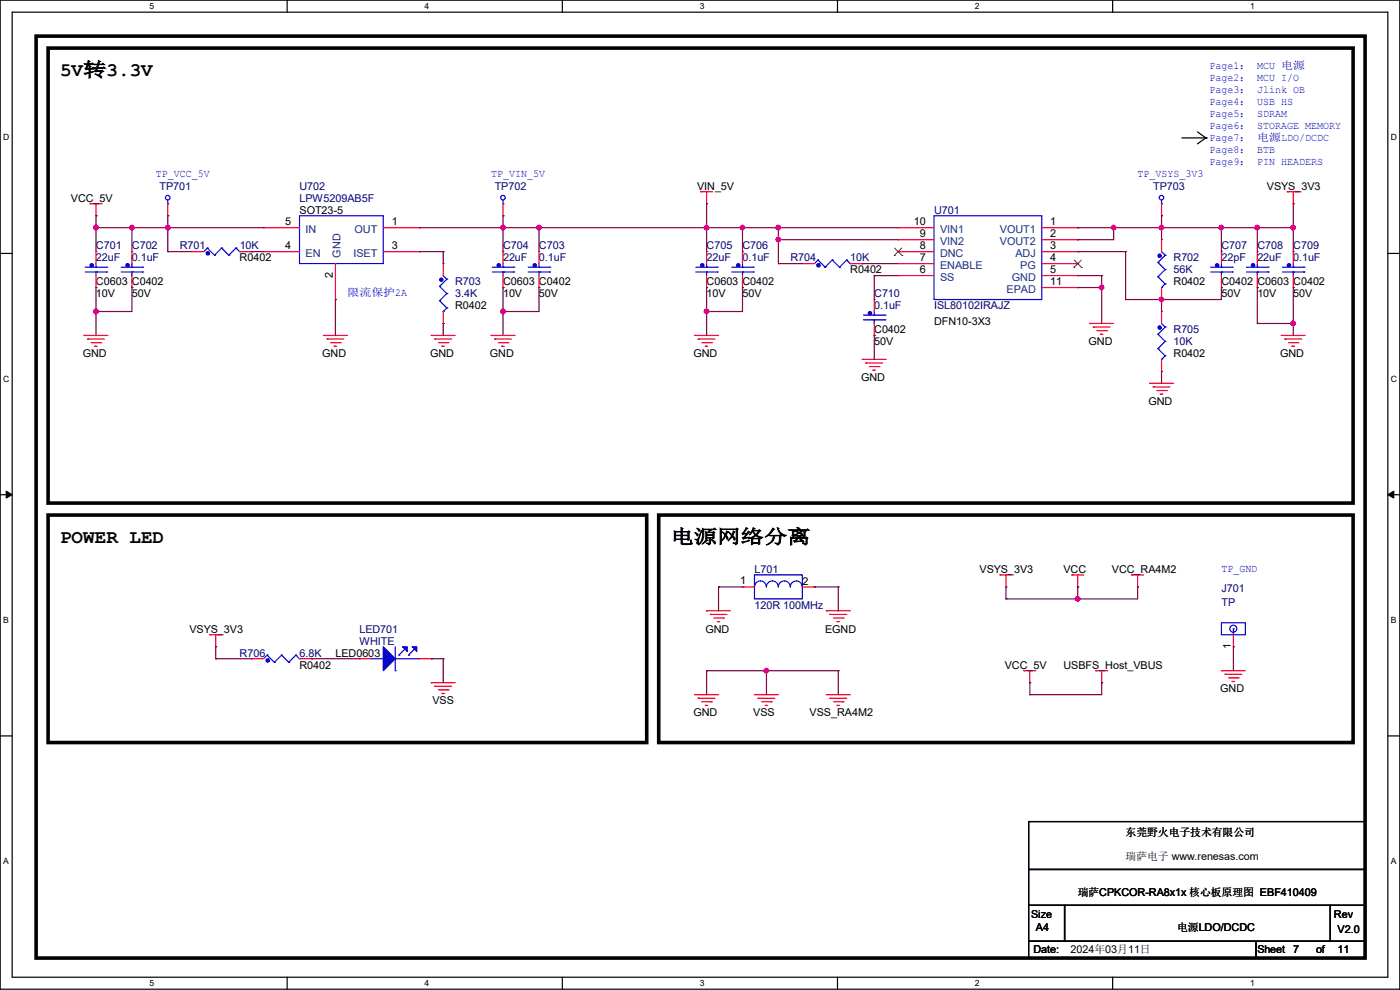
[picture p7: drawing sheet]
<svg xmlns="http://www.w3.org/2000/svg" width="297mm" height="210mm" viewBox="0 0 297 210" stroke-linecap="round" stroke-linejoin="round" font-family="sans-serif">
<path d="M0 0h297v209.8h-297zM2.6 2.6h291.8v204.7h-291.8z" fill="none" stroke="#000" stroke-width=".25"/>
<g fill="#fff">
<path d="M31.7 .3h1v2h-1z"/>
<path d="M31.7 207.6h1v1.9h-1z"/>
</g>
<path d="M60.9 0v2.6M60.9 207.3v2.5" fill="none" stroke="#000" stroke-width=".25"/>
<g fill="#fff">
<path d="M90.1 .3h1v2h-1z"/>
<path d="M90.1 207.6h1v1.9h-1z"/>
</g>
<path d="M119.3 0v2.6M119.3 207.3v2.5" fill="none" stroke="#000" stroke-width=".25"/>
<g fill="#fff">
<path d="M148.5 .3h.9v2h-.9z"/>
<path d="M148.5 207.6h.9v1.9h-.9z"/>
</g>
<path d="M177.7 0v2.6M177.7 207.3v2.5" fill="none" stroke="#000" stroke-width=".25"/>
<g fill="#fff">
<path d="M206.8 .3h1v2h-1z"/>
<path d="M206.8 207.6h1v1.9h-1z"/>
</g>
<path d="M236.1 0v2.6M236.1 207.3v2.5" fill="none" stroke="#000" stroke-width=".25"/>
<g fill="#fff">
<path d="M265.2 .3h1v2h-1z"/>
<path d="M265.2 207.6h1v1.9h-1z"/>
<path d="M.7 28.2h1.2v1.9h-1.2z"/>
<path d="M295.1 28.2h1.2v1.9h-1.2z"/>
<path d="M.7 79.3h1.2v2h-1.2z"/>
<path d="M295.1 79.3h1.2v2h-1.2z"/>
</g>
<path d="M0 53.8h2.6M294.4 53.8h2.6" fill="none" stroke="#000" stroke-width=".25"/>
<g fill="#fff">
<path d="M.7 130.5h1.2v2h-1.2z"/>
<path d="M295.1 130.5h1.1v2h-1.1z"/>
</g>
<path d="M0 104.9h2.6M294.4 104.9h2.6" fill="none" stroke="#000" stroke-width=".25"/>
<path d="M1.3 104.2l1.3 .7-1.3 .8zM294.4 104.9l1.3-.7v1.5z" fill="#000" stroke="#000" stroke-width=".21"/>
<g fill="#fff">
<path d="M.7 181.7h1.2v2h-1.2z"/>
<path d="M295.1 181.7h1.1v2h-1.1z"/>
</g>
<g fill="none" stroke="#000" stroke-width=".25">
<path d="M250.7 29.3h5.1M254 28l1.8 1.3M255.8 29.3h.1M255.8 29.3l-1.8 1.2M0 156.1h2.6M294.4 156.1h2.6M218.2 174.3h71.4v10.1h-71.4zM218.2 184.4h71.4v7.7h-71.4zM218.2 192.1h7.6v7.6h-7.6zM218.2 199.7h48.3v3.5h-48.3zM225.8 192.1h56.4v7.6h-56.4zM266.5 199.7h23.1v3.5h-23.1z"/>
<path d="M282.2 192.1h7.4v7.6h-7.4z"/>
</g>
<path d="M7.7 7.7h281.9v195.5h-281.9zM10.2 10.2h276.9v96.5h-276.9zM10.2 109.3h127v48.2h-127zM139.7 109.3h147.4v48.2h-147.4z" fill="none" stroke="#000" stroke-width=".76"/>
<g fill="none" stroke="#f00" stroke-width=".25">
<path d="M19.1 43.2h.1M19.1 43.2h2.5M20.4 45.8h.1M20.4 53.4h.1M20.4 43.2v2.6M20.4 53.4v2.5M20.4 58.5v2.5M28 53.4h.1M28 53.4v2.5M28 58.5v2.5M35.6 45.8h.1M35.6 43.2v2.6"/>
<path d="M40.7 53.4h.1M40.7 53.4h2.5M50.8 53.4h2.6M53.4 53.4h.1M55.9 48.3h.1M55.9 53.4h.1M55.9 48.3h7.6M55.9 53.4h7.6M71.2 55.9v7.6M81.3 48.3h7.6M81.3 53.4h7.6M88.9 53.4h.1"/>
<path d="M88.9 48.3h.1M94 55.9h.1M94 55.9v2.6M106.7 53.4h.1M106.7 45.8h.1M106.7 43.2v2.6M106.7 53.4v2.5M106.7 58.5v2.5M114.3 53.4h.1M114.3 53.4v2.5M114.3 58.5v2.5M148.6 40.7h.1"/>
<path d="M148.6 40.7h2.6M149.9 43.2h.1M149.9 53.4h.1M149.9 40.7v2.5M149.9 53.4v2.5M149.9 58.5v2.5M157.5 53.4h.1M157.5 53.4v2.5M157.5 58.5v2.5M170.2 55.9h.1M170.2 55.9h2.6M180.4 55.9h2.5"/>
<path d="M182.9 55.9h.1M190.5 58.5h.1M190.5 55.9h.1M190.5 53.4h.1M190.5 50.8h.1M190.5 48.3h.1M190.5 48.3h7.7M190.5 53.4h7.7M190.5 55.9h7.7M190.5 50.8h7.7M190.5 58.5h7.7M221 48.3h7.6"/>
<path d="M221 53.4h7.6M221 55.9h7.6M221 50.8h7.6M221 58.5h7.6M228.6 48.3h.1M228.6 50.8h.1M228.6 53.4h.1M228.6 55.9h.1M228.6 58.5h.1M246.4 45.8h.1M246.4 50.8h.1M246.4 43.2v2.6"/>
<path d="M246.4 50.8v2.6M259.1 53.4h.1M259.1 53.4v2.5M259.1 58.5v2.5M266.7 53.4h.1M266.7 53.4v2.5M266.7 58.5v2.5M273.1 40.7h.1M273.1 40.7h2.5M274.4 43.2h.1M274.4 53.4h.1M274.4 40.7v2.5"/>
<path d="M274.4 53.4v2.5M274.4 58.5v2.5M17.8 71.2h.1M17.8 71.2h5.1M18.6 71.9h.1M18.6 71.9h3.5M19.3 72.7h2.1M20.1 73.4h.1M20.1 73.4h.5M20.4 61h.1M21.4 72.7h.1M28 61h.1"/>
<path d="M68.6 71.2h.1M68.6 71.2h5.1M69.4 71.9h.1M69.4 71.9h3.5M70.1 72.7h2.1M70.9 73.4h.1M70.9 73.4h.5M71.2 63.5h.1M72.2 72.7h.1M91.5 71.2h.1M91.5 71.2h5.1M92.2 71.9h.1"/>
<path d="M92.2 71.9h3.6M93 72.7h2M93.8 73.4h.1M93.8 73.4h.5M94 68.6h.1M94 66.1v2.5M95 72.7h.1M104.2 71.2h.1M104.2 71.2h5.1M104.9 71.9h.1M104.9 71.9h3.6M105.7 72.7h2"/>
<path d="M106.5 73.4h.1M106.5 73.4h.5M106.7 61h.1M107.7 72.7h.1M114.3 61h.1M147.4 71.2h.1M147.4 71.2h5M148.1 71.9h.1M148.1 71.9h3.6M148.9 72.7h2M149.6 73.4h.1M149.6 73.4h.6"/>
<path d="M149.9 61h.1M150.9 72.7h.1M157.5 61h.1M182.9 76.2h.1M182.9 76.2h5.1M183.7 77h.1M183.7 77h3.5M184.4 77.8h2.1M185.2 78.5h.1M185.2 78.5h.5M185.5 63.5h.1M185.5 71.2h.1"/>
<path d="M185.5 63.5v2.6M185.5 68.6v2.6M186.5 77.8h.1M221 61h7.6M228.6 61h.1M231.2 68.6h.1M231.2 68.6h5.1M231.9 69.4h.1M231.9 69.4h3.6M232.7 70.1h2M233.5 70.9h.1M233.5 70.9h.5"/>
<path d="M234.7 70.1h.1M246.4 66.1h.1M246.4 78.8h.1M246.4 63.5h.1M246.4 61v2.5M246.4 66.1v2.5M246.4 76.2v2.6M259.1 61h.1M266.7 61h.1M271.8 71.2h.1M271.8 71.2h5.1M272.6 71.9h.1"/>
<path d="M272.6 71.9h3.5M273.3 72.7h2.1M274.1 73.4h.1M274.1 73.4h.5M274.4 61h.1M275.4 72.7h.1M243.9 81.3h.1M243.9 81.3h5.1M244.6 82.1h.1M244.6 82.1h3.6M245.4 82.8h2M246.2 83.6h.1"/>
<path d="M246.2 83.6h.5M247.4 82.8h.1M44.5 134.7h.1M44.5 134.7h2.5M45.8 137.2h.1M45.8 134.7v2.5M53.4 139.7h.1M53.4 139.7h2.5M63.5 139.7h2.6M66.1 139.7h.1M76.2 139.7h.1M76.2 139.7h2.6"/>
<path d="M88.9 139.7h2.6M91.5 139.7h.1M149.9 129.6h.1M149.9 129.6h5.1M150.7 130.3h.1M150.7 130.3h3.5M151.4 131.1h2.1M152.2 131.9h.1M152.2 131.9h.5M153.5 131.1h.1M157.5 124.5h.1M157.5 124.5h2.6"/>
<path d="M170.2 124.5h2.6M172.8 124.5h.1M175.3 129.6h.1M175.3 129.6h5.1M176.1 130.3h.1M176.1 130.3h3.5M176.8 131.1h2.1M177.6 131.9h.1M177.6 131.9h.5M178.9 131.1h.1M212.1 122h.1M212.1 122h2.6"/>
<path d="M213.4 124.5h.1M213.4 122v2.5M227.4 122h.1M227.4 122h2.5M228.6 124.5h.1M228.6 122v2.5M240.1 122h.1M240.1 122h2.5M241.3 124.5h.1M241.3 122v2.5M261.7 137.2h.1M261.7 134.7v2.5"/>
<path d="M91.5 144.8h.1M91.5 144.8h5.1M92.2 145.6h.1M92.2 145.6h3.6M93 146.3h2M93.8 147.1h.1M93.8 147.1h.5M95 146.3h.1M147.4 147.4h.1M147.4 147.4h5M148.1 148.1h.1M148.1 148.1h3.6"/>
<path d="M148.9 148.9h2M149.6 149.6h.1M149.6 149.6h.6M150.9 148.9h.1M160.1 147.4h.1M160.1 147.4h5M160.8 148.1h.1M160.8 148.1h3.6M161.6 148.9h2M162.3 149.6h.1M162.3 149.6h.6M163.6 148.9h.1"/>
<path d="M175.3 147.4h.1M175.3 147.4h5.1M176.1 148.1h.1M176.1 148.1h3.5M176.8 148.9h2.1M177.6 149.6h.1M177.6 149.6h.5M178.9 148.9h.1M217.2 142.3h.1M217.2 142.3h2.6M218.5 144.8h.1M218.5 142.3v2.5"/>
<path d="M232.5 142.3h.1M232.5 142.3h2.5M233.7 144.8h.1M233.7 142.3v2.5M259.1 142.3h.1M259.1 142.3h5.1M259.9 143h.1M259.9 143h3.5M260.6 143.8h2.1M261.4 144.6h.1M261.4 144.6h.5M262.7 143.8h.1"/>
</g>
<g fill="none" stroke="#00f" stroke-width=".25">
<path d="M18.1 57.7h4.5M18.1 56.7h4.5M20.4 57.7h.1M20.4 56.7h.1M20.4 55.9v.8M20.4 57.7v.8M22.6 57.7h.1M22.6 56.7h.1M25.7 57.7h4.6M25.7 56.7h4.6M28 57.7h.1M28 56.7h.1"/>
<path d="M28 55.9v.8M28 57.7v.8M30.3 57.7h.1M30.3 56.7h.1M35.6 43.2h.1M35.6 42.5v.7M44 52.6h.1M44 52.6l-.8 .8M44 52.6l1.5 1.5M45.5 54.1h.1M47 52.6h.1M47 52.6l-1.5 1.5"/>
<path d="M47 52.6l1.6 1.5M48.6 54.1h.1M50.1 52.6h.1M50.1 52.6l-1.5 1.5M50.1 52.6l.7 .8M50.8 53.4h.1M63.5 45.8h17.8v10.1h-17.8zM94 58.5l.8 .7M94.8 59.2h.1M94.8 59.2l-1.5 1.5M104.4 57.7h4.6M104.4 56.7h4.6"/>
<path d="M106.7 57.7h.1M106.7 56.7h.1M106.7 43.2h.1M106.7 42.5v.7M106.7 55.9v.8M106.7 57.7v.8M109 57.7h.1M109 56.7h.1M112.1 57.7h4.5M112.1 56.7h4.5M114.3 57.7h.1M114.3 56.7h.1"/>
<path d="M114.3 55.9v.8M114.3 57.7v.8M116.6 57.7h.1M116.6 56.7h.1M147.6 57.7h4.6M147.6 56.7h4.6M149.9 57.7h.1M149.9 56.7h.1M149.9 55.9v.8M149.9 57.7v.8M152.2 57.7h.1M152.2 56.7h.1"/>
<path d="M155.2 57.7h4.6M155.2 56.7h4.6M157.5 57.7h.1M157.5 56.7h.1M157.5 55.9v.8M157.5 57.7v.8M159.8 57.7h.1M159.8 56.7h.1M173.5 55.2h.1M173.5 55.2l-.7 .7M173.5 55.2l1.5 1.5M175 56.7h.1"/>
<path d="M176.6 55.2h.1M176.6 55.2l-1.6 1.5M176.6 55.2l1.5 1.5M178.1 56.7h.1M179.6 55.2h.1M179.6 55.2l-1.5 1.5M179.6 55.2l.8 .7M180.4 55.9h.1M198.2 45.8h22.8v17.7h-22.8zM245.7 55.7h.1M245.7 58.7h.1M245.7 55.7l1.5 1.5"/>
<path d="M245.7 58.7l1.5 1.5M246.4 43.2h.1M246.4 42.5v.7M246.4 53.4l.8 .7M247.2 54.1h.1M247.2 57.2h.1M247.2 54.1l-1.5 1.6M247.2 57.2l-1.5 1.5M256.8 57.7h4.6M256.8 56.7h4.6M259.1 57.7h.1M259.1 56.7h.1"/>
<path d="M259.1 55.9v.8M259.1 57.7v.8M261.4 57.7h.1M261.4 56.7h.1M264.5 57.7h4.5M264.5 56.7h4.5M266.7 57.7h.1M266.7 56.7h.1M266.7 55.9v.8M266.7 57.7v.8M269 57.7h.1M269 56.7h.1"/>
<path d="M272.1 57.7h4.5M272.1 56.7h4.5M274.4 57.7h.1M274.4 56.7h.1M274.4 55.9v.8M274.4 57.7v.8M276.6 57.7h.1M276.6 56.7h.1M93.3 60.7h.1M93.3 63.8h.1M93.3 60.7l1.5 1.6M93.3 63.8l1.5 1.5"/>
<path d="M94 66.1h.1M94.8 62.3h.1M94.8 65.3h.1M94.8 62.3l-1.5 1.5M94.8 65.3l-.8 .8M183.2 67.9h4.5M183.2 66.8h4.5M185.5 67.9h.1M185.5 66.8h.1M185.5 66.1v.7M185.5 67.9v.7M187.7 67.9h.1"/>
<path d="M187.7 66.8h.1M245.7 70.9h.1M245.7 74h.1M245.7 70.9l1.5 1.5M245.7 74l1.5 1.5M246.4 76.2h.1M246.4 61h.1M246.4 68.6l.8 .8M247.2 69.4h.1M247.2 72.4h.1M247.2 75.5h.1M247.2 60.2h.1"/>
<path d="M247.2 69.4l-1.5 1.5M247.2 72.4l-1.5 1.6M247.2 75.5l-.8 .7M247.2 60.2l-.8 .8M56.7 139h.1M56.7 139l-.8 .7M56.7 139l1.5 1.5M59.7 139h.1M59.7 139l-1.5 1.5M59.7 139l1.6 1.5M62.8 139h.1M62.8 139l-1.5 1.5"/>
<path d="M62.8 139l.7 .7M63.5 139.7h.1M78.8 139.7h2.5M81.3 139.7h.1M83.9 137.2v5.1M83.9 139.7h5M84.6 139h.1M85.9 137.7l-1.3 1.3M86.7 139h.1M87.9 137.7l-1.2 1.3M88.9 139.7h.1M160.1 122h10.1v5h-10.1z"/>
<path d="M162.6 124.5a1.25 1.25 0 0 0-1.3-1.3 1.25 1.25 0 0 0-1.2 1.3M165.1 124.5a1.25 1.25 0 0 0-1.2-1.3 1.25 1.25 0 0 0-1.3 1.3M167.6 124.5a1.25 1.25 0 0 0-1.2-1.3 1.25 1.25 0 0 0-1.3 1.3M170.2 124.5a1.25 1.25 0 0 0-1.3-1.3 1.25 1.25 0 0 0-1.2 1.3M259.1 132.1h5.1v2.6h-5.1zM261.7 133.4h.1M261.7 133.4v1.3M58.2 140.5h.1M61.3 140.5h.1M83.9 142.3h.1"/>
<circle cx="35.6" cy="41.9" r=".49"/>
<circle cx="106.7" cy="41.9" r=".49"/>
<circle cx="246.4" cy="41.9" r=".49"/>
<circle cx="261.6" cy="133.4" r=".74"/>
</g>
<g fill="#00f" stroke="#00f" stroke-width=".25">
<path d="M81.3 137.2l2.6 2.5-2.6 2.6z"/>
<path d="M85.4 137.2h1v1z"/>
<path d="M87.4 137.2h1v1z"/>
<circle cx="27.1" cy="56.3" r=".36"/>
<circle cx="246" cy="69.5" r=".36"/>
<circle cx="105.8" cy="56.3" r=".36"/>
<circle cx="173.6" cy="56.3" r=".36"/>
<circle cx="265.8" cy="56.3" r=".36"/>
<circle cx="184.6" cy="66.4" r=".36"/>
<circle cx="113.4" cy="56.3" r=".36"/>
<circle cx="246" cy="54.3" r=".36"/>
<circle cx="149" cy="56.3" r=".36"/>
<circle cx="44.1" cy="53.7" r=".36"/>
<circle cx="56.8" cy="140.1" r=".36"/>
<circle cx="273.5" cy="56.3" r=".36"/>
<circle cx="19.5" cy="56.3" r=".36"/>
<circle cx="258.2" cy="56.3" r=".36"/>
<circle cx="93.6" cy="59.3" r=".36"/>
<circle cx="156.6" cy="56.3" r=".36"/>
</g>
<path d="M189.7 54.2h.1M189.8 52.6l1.5 1.6M191.3 52.6l-1.6 1.6M191.3 54.2h.1M227.8 56.7h.1M227.9 55.2l1.5 1.5M229.4 55.2l-1.6 1.5M229.4 56.7h.1" fill="none" stroke="#804000" stroke-width=".21"/>
<g fill="none" stroke="#800040" stroke-width=".25">
<path d="M20.4 45.8h.1M20.4 48.3h.1M20.4 45.8v7.6M20.4 48.3h35.5M28 48.3h.1M28 48.3v5.1M35.6 53.4h.1M35.6 48.3h.1M35.6 45.8h.1M35.6 53.4h5.1M35.6 45.8v7.6M53.4 53.4h.1"/>
<path d="M53.4 53.4h2.5M88.9 53.4h.1M88.9 48.3h.1M88.9 48.3h101.6M88.9 53.4h5.1M94 53.4h.1M94 53.4v2.5M106.7 48.3h.1M106.7 45.8h.1M106.7 45.8v7.6M114.3 48.3h.1M114.3 48.3v5.1"/>
<path d="M149.9 43.2h.1M149.9 48.3h.1M149.9 43.2v10.2M157.5 48.3h.1M157.5 48.3v5.1M165.1 50.8h.1M165.1 48.3h.1M165.1 55.9h.1M165.1 50.8h25.4M165.1 48.3v7.6M165.1 55.9h5.1M182.9 55.9h.1"/>
<path d="M182.9 55.9h7.6M185.5 58.5h.1M185.5 58.5h5M185.5 58.5v5M228.6 48.3h.1M228.6 50.8h.1M228.6 53.4h.1M228.6 58.5h.1M228.6 48.3h45.8M228.6 53.4h10.2M228.6 58.5h5.1M233.7 58.5h.1"/>
<path d="M233.7 58.5v10.1M236.3 48.3h.1M236.3 48.3v2.5h-7.7M238.8 53.4h.1M238.8 53.4v10.1M246.4 48.3h.1M246.4 45.8h.1M246.4 45.8v5M259.1 48.3h.1M259.1 48.3v5.1M266.7 48.3h.1M266.7 48.3v5.1"/>
<path d="M274.4 48.3h.1M274.4 43.2h.1M274.4 43.2v10.2M20.4 61h.1M20.4 66.1h.1M20.4 61v10.2M28 61h.1M28 61v5.1h-7.6M71.2 63.5h.1M71.2 63.5v7.7M94 68.6h.1M94 68.6v2.6"/>
<path d="M106.7 61h.1M106.7 66.1h.1M106.7 61v10.2M114.3 61h.1M114.3 61v5.1h-7.6M149.9 61h.1M149.9 66.1h.1M149.9 61v10.2M157.5 61h.1M157.5 61v5.1h-7.6M185.5 71.2h.1M185.5 71.2v5"/>
<path d="M228.6 61h.1M228.6 61h5.1M233.7 61h.1M238.8 63.5h.1M246.4 63.5h.1M246.4 78.8h.1M246.4 63.5v2.6M246.4 78.8v2.5M259.1 61h.1M259.1 61v2.5h-20.3M266.7 61h.1M266.7 68.6h.1"/>
<path d="M266.7 61v7.6M266.7 68.6h7.7M274.4 61h.1M274.4 68.6h.1M274.4 61v10.2M45.8 139.7h.1M45.8 137.2h.1M45.8 139.7h7.6M45.8 137.2v2.5M66.1 139.7h.1M66.1 139.7h10.1M91.5 139.7h.1"/>
<path d="M91.5 139.7h2.5M94 139.7h.1M94 139.7v5.1M152.4 124.5h.1M152.4 124.5h5.1M152.4 124.5v5.1M172.8 124.5h.1M172.8 124.5h5M177.8 124.5h.1M177.8 124.5v5.1M213.4 124.5h.1M213.4 127h.1"/>
<path d="M213.4 124.5v2.5M228.6 124.5h.1M228.6 127h.1M228.6 124.5v2.5M241.3 124.5h.1M241.3 124.5v2.5h-27.9M261.7 137.2h.1M261.7 137.2v5.1M149.9 142.3h.1M149.9 142.3v5.1M149.9 142.3h27.9M162.6 142.3h.1"/>
<path d="M162.6 142.3v5.1M177.8 142.3h.1M177.8 142.3v5.1M218.5 144.8h.1M218.5 147.4h.1M218.5 144.8v2.6M233.7 144.8h.1M233.7 144.8v2.6h-15.2"/>
</g>
<g fill="#f0f" stroke="#f0f" stroke-width=".25">
<circle cx="20.3" cy="48.3" r=".49"/>
<circle cx="20.3" cy="66.1" r=".49"/>
<circle cx="28" cy="48.3" r=".49"/>
<circle cx="35.6" cy="48.3" r=".49"/>
<circle cx="114.3" cy="48.3" r=".49"/>
<circle cx="106.7" cy="48.3" r=".49"/>
<circle cx="106.7" cy="66.1" r=".49"/>
<circle cx="157.5" cy="48.3" r=".49"/>
<circle cx="149.9" cy="48.3" r=".49"/>
<circle cx="165.1" cy="48.3" r=".49"/>
<circle cx="165.1" cy="50.8" r=".49"/>
<circle cx="274.3" cy="68.6" r=".49"/>
<circle cx="274.3" cy="48.3" r=".49"/>
<circle cx="266.7" cy="48.3" r=".49"/>
<circle cx="259.1" cy="48.3" r=".49"/>
<circle cx="246.4" cy="48.3" r=".49"/>
<circle cx="246.4" cy="63.5" r=".49"/>
<circle cx="149.9" cy="66.1" r=".49"/>
<circle cx="236.2" cy="48.3" r=".49"/>
<circle cx="233.7" cy="61" r=".49"/>
<circle cx="228.6" cy="127" r=".49"/>
<circle cx="162.6" cy="142.3" r=".49"/>
</g>
<g font-size="4.1">
<text x="12.7" y="16.2">5V转3.3V</text>
<text x="12.7" y="115.2">POWER LED</text>
<text x="142.3" y="115.2">电源网络分离</text>
</g>
<g font-size="2.3" fill="#00f">
<text x="256.6" y="17.1">Page2： MCU I/O</text>
<text x="256.6" y="14.6">Page1： MCU 电源</text>
<text x="256.6" y="19.7">Page3： Jlink OB</text>
<text x="256.6" y="22.2">Page4： USB HS</text>
<text x="256.6" y="24.8">Page5： SDRAM</text>
<text x="256.6" y="29.8">Page7： 电源LDO/DCDC</text>
<text x="256.6" y="27.3">Page6： STORAGE MEMORY</text>
<text x="256.6" y="32.4">Page8： BTB</text>
<text x="256.6" y="34.9">Page9： PIN HEADERS</text>
<text x="33.1" y="37.5">TP_VCC_5V</text>
<text x="104.2" y="37.5">TP_VIN_5V</text>
<text x="241.4" y="37.5">TP_VSYS_3V3</text>
<text x="73.7" y="62.9">限流保护2A</text>
<text x="259.1" y="121.3">TP_GND</text>
</g>
<g font-size="2.3" fill="#000080">
<text x="33.8" y="40.2">TP701</text>
<text x="63.5" y="40.2">U702</text>
<text x="104.9" y="40.2">TP702</text>
<text x="244.6" y="40.2">TP703</text>
<text x="63.5" y="42.8">LPW5209AB5F</text>
<text x="198.2" y="45.3">U701</text>
<text x="20.4" y="52.9">C701</text>
<text x="28" y="52.9">C702</text>
<text x="38.1" y="52.9">R701</text>
<text x="50.8" y="52.9">10K</text>
<text x="106.7" y="52.9">C704</text>
<text x="114.3" y="52.9">C703</text>
<text x="149.9" y="52.9">C705</text>
<text x="157.5" y="52.9">C706</text>
<text x="259.1" y="52.9">C707</text>
<text x="266.7" y="52.9">C708</text>
<text x="274.4" y="52.9">C709</text>
<text x="20.4" y="55.5">22uF</text>
<text x="28" y="55.5">0.1uF</text>
<text x="106.7" y="55.5">22uF</text>
<text x="114.3" y="55.5">0.1uF</text>
<text x="149.9" y="55.5">22uF</text>
<text x="157.5" y="55.5">0.1uF</text>
<text x="167.7" y="55.5">R704</text>
<text x="180.4" y="55.5">10K</text>
<text x="249" y="55.5">R702</text>
<text x="249" y="58">56K</text>
<text x="259.1" y="55.5">22pF</text>
<text x="266.7" y="55.5">22uF</text>
<text x="274.4" y="55.5">0.1uF</text>
<text x="96.6" y="60.5">R703</text>
<text x="96.6" y="63.1">3.4K</text>
<text x="185.5" y="63.1">C710</text>
<text x="185.5" y="65.6">0.1uF</text>
<text x="198.2" y="65.6">ISL80102IRAJZ</text>
<text x="249" y="70.7">R705</text>
<text x="249" y="73.2">10K</text>
<text x="160.1" y="121.5">L701</text>
<text x="259.1" y="125.6">J701</text>
<text x="160.1" y="129.1">120R 100MHz</text>
<text x="259.1" y="128.6">TP</text>
<text x="76.2" y="134.2">LED701</text>
<text x="76.2" y="136.7">WHITE</text>
<text x="50.8" y="139.3">R706</text>
<text x="63.5" y="139.3">6.8K</text>
</g>
<g font-size="2.3">
<text x="147.9" y="40.2">VIN_5V</text>
<text x="268.8" y="40.2">VSYS_3V3</text>
<text x="15" y="42.8">VCC_5V</text>
<text x="60.5" y="47.8">5</text>
<text x="63.5" y="45.3">SOT23-5</text>
<text x="83.1" y="47.8">1</text>
<text x="193.8" y="47.8">10</text>
<text x="222.8" y="47.8">1</text>
<text x="60.5" y="52.8">4</text>
<text x="83.1" y="52.8">3</text>
<text x="195.1" y="52.8">8</text>
<text x="195.1" y="50.3">9</text>
<text x="222.8" y="50.3">2</text>
<text x="222.8" y="52.8">3</text>
<text x="50.8" y="55.5">R0402</text>
<text x="70.6" y="59" transform="rotate(-90 70.6 59)">2</text>
<text x="180.4" y="58">R0402</text>
<text x="195.1" y="57.9">6</text>
<text x="195.1" y="55.4">7</text>
<text x="222.8" y="55.4">4</text>
<text x="222.8" y="57.9">5</text>
<text x="20.4" y="60.5">C0603</text>
<text x="20.4" y="63.1">10V</text>
<text x="28" y="60.5">C0402</text>
<text x="28" y="63.1">50V</text>
<text x="96.6" y="65.6">R0402</text>
<text x="106.7" y="60.5">C0603</text>
<text x="106.7" y="63.1">10V</text>
<text x="114.3" y="60.5">C0402</text>
<text x="114.3" y="63.1">50V</text>
<text x="149.9" y="60.5">C0603</text>
<text x="149.9" y="63.1">10V</text>
<text x="157.5" y="60.5">C0402</text>
<text x="157.5" y="63.1">50V</text>
<text x="222.8" y="60.5">11</text>
<text x="249" y="60.5">R0402</text>
<text x="259.1" y="60.5">C0402</text>
<text x="259.1" y="63.1">50V</text>
<text x="266.7" y="60.5">C0603</text>
<text x="266.7" y="63.1">10V</text>
<text x="274.4" y="60.5">C0402</text>
<text x="274.4" y="63.1">50V</text>
<text x="185.5" y="70.7">C0402</text>
<text x="198.2" y="68.9">DFN10-3X3</text>
<text x="17.6" y="75.8">GND</text>
<text x="68.4" y="75.8">GND</text>
<text x="91.2" y="75.8">GND</text>
<text x="103.9" y="75.8">GND</text>
<text x="147.1" y="75.8">GND</text>
<text x="185.5" y="73.2">50V</text>
<text x="230.9" y="73.2">GND</text>
<text x="249" y="75.8">R0402</text>
<text x="271.6" y="75.8">GND</text>
<text x="182.7" y="80.9">GND</text>
<text x="243.6" y="85.9">GND</text>
<text x="157" y="124">1</text>
<text x="170.2" y="124">2</text>
<text x="207.8" y="121.5">VSYS_3V3</text>
<text x="225.6" y="121.5">VCC</text>
<text x="235.9" y="121.5">VCC_RA4M2</text>
<text x="40.2" y="134.2">VSYS_3V3</text>
<text x="149.7" y="134.2">GND</text>
<text x="175.1" y="134.2">EGND</text>
<text x="261.1" y="137.7" transform="rotate(-90 261.1 137.7)">1</text>
<text x="63.5" y="141.8">R0402</text>
<text x="71.2" y="139.3">LED0603</text>
<text x="213.2" y="141.8">VCC_5V</text>
<text x="225.6" y="141.8">USBFS_Host_VBUS</text>
<text x="91.7" y="149.4">VSS</text>
<text x="258.9" y="146.9">GND</text>
<text x="147.1" y="152">GND</text>
<text x="159.8" y="152">VSS</text>
<text x="171.7" y="152">VSS_RA4M2</text>
<text x="238.8" y="177.4">东莞野火电子技术有限公司</text>
<text x="238.8" y="182.5">瑞萨电子 www.renesas.com</text>
<text x="228.6" y="190.1">瑞萨CPKCOR-RA8x1x 核心板原理图 EBF410409</text>
<text x="218.7" y="194.6">Size</text>
<text x="219.8" y="197.4">A4</text>
<text x="249.7" y="197.4">电源LDO/DCDC</text>
<text x="283" y="194.6">Rev</text>
<text x="283.8" y="197.9">V2.0</text>
<text x="219.2" y="202.3">Date:</text>
<text x="227.1" y="202.3">2024年03月11日</text>
<text x="266.8" y="202.3">Sheet</text>
<text x="274.4" y="202.3">7</text>
<text x="279.2" y="202.3">of</text>
<text x="283.8" y="202.3">11</text>
</g>
<g font-size="2.3" fill="#004080">
<text x="64.8" y="49.4">IN</text>
<text x="75.2" y="49.4">OUT</text>
<text x="199.4" y="51.9">VIN2</text>
<text x="199.4" y="49.4">VIN1</text>
<text x="212.1" y="49.4">VOUT1</text>
<text x="212.1" y="51.9">VOUT2</text>
<text x="64.8" y="54.4">EN</text>
<text x="72.2" y="54.7" transform="rotate(-90 72.2 54.7)">GND</text>
<text x="75" y="54.4">ISET</text>
<text x="199.4" y="59.5">SS</text>
<text x="199.4" y="57">ENABLE</text>
<text x="199.4" y="54.4">DNC</text>
<text x="214.7" y="59.5">GND</text>
<text x="215.4" y="54.4">ADJ</text>
<text x="216.5" y="57">PG</text>
<text x="213.5" y="62.1">EPAD</text>
</g>
<g font-size="1.8">
<text x="31.7" y="1.9">5</text>
<text x="90.1" y="1.9">4</text>
<text x="148.5" y="1.9">3</text>
<text x="206.8" y="1.9">2</text>
<text x="265.2" y="1.9">1</text>
<text x=".7" y="29.8">D</text>
<text x="295.1" y="29.8">D</text>
<text x=".7" y="80.9">C</text>
<text x="295.1" y="80.9">C</text>
<text x=".7" y="132.1">B</text>
<text x="295.1" y="132.1">B</text>
<text x=".7" y="183.3">A</text>
<text x="295.1" y="183.3">A</text>
<text x="31.7" y="209.2">5</text>
<text x="90.1" y="209.2">4</text>
<text x="148.5" y="209.2">3</text>
<text x="206.8" y="209.2">2</text>
<text x="265.2" y="209.2">1</text>
</g>
</svg>
